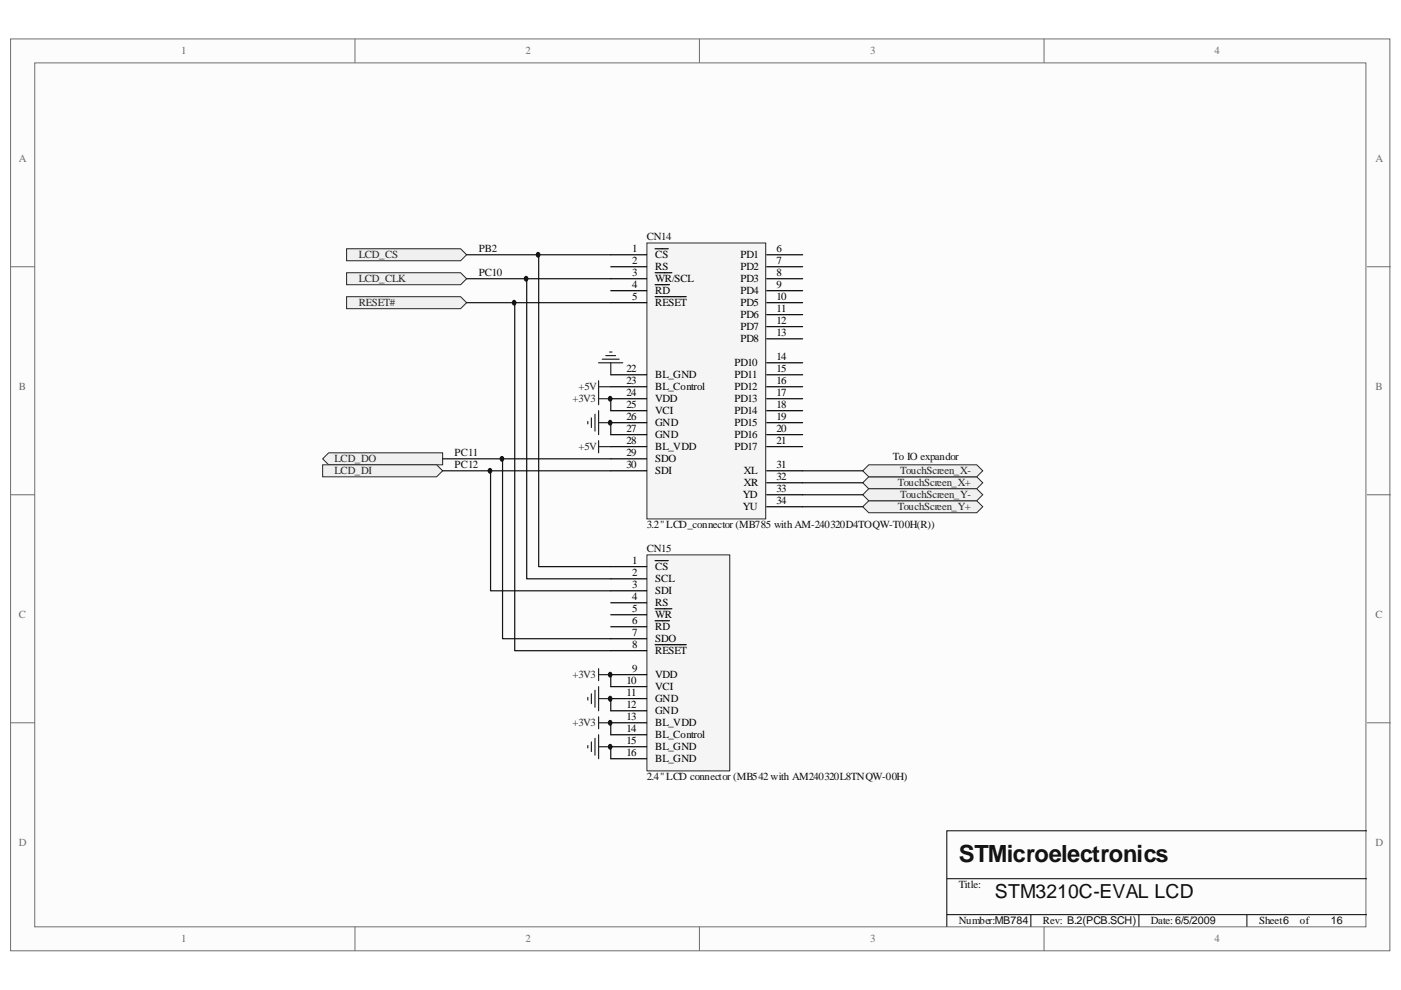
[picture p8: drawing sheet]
<svg xmlns="http://www.w3.org/2000/svg" width="297mm" height="210mm" viewBox="0 0 297 210" stroke-linecap="round" stroke-linejoin="round" font-family="sans-serif">
<path d="M2.3 8.3h292.4v193.3h-292.4z" fill="#fcfcfc"/>
<path d="M2.2 8.3h292.5v193.3h-292.5z" fill="none" stroke="#6e6e6e" stroke-width=".21"/>
<path d="M7.4 13.4h282.2v183.1h-282.2z" fill="#fcfcfc"/>
<g fill="none" stroke="#6e6e6e" stroke-width=".21">
<path d="M7.4 13.3h282.2v183.2h-282.2zM75.3 8.2v5.1M148.3 8.2v5.1M221.4 8.2v5.1M2.2 56.6h5.1M289.8 56.6h5.1M2.2 104.9h5.1M289.8 104.9h5.1M2.2 153.2h5.1M289.8 153.2h5.1M75.3 196.5v5.1M148.3 196.5v5.1"/>
<path d="M221.4 196.5v5.1"/>
</g>
<path d="M289.8 176.1h-89.1v20.4M200.7 186.3h89.1M200.7 193.9h89.1M218.6 193.9v2.6M241.5 193.9v2.6M264.4 193.9v2.6" fill="none" stroke="#000" stroke-width=".21"/>
<path d="M73.5 52.7h24.2l1.2 1.3-1.2 1.3h-24.2z" fill-rule="evenodd" fill="#f0f0f0"/>
<path d="M73.5 52.7h24.2l1.2 1.3-1.2 1.3h-24.2z" fill="none" stroke="#262626" stroke-width=".21"/>
<path d="M73.5 57.8h24.2l1.2 1.3-1.2 1.3h-24.2z" fill-rule="evenodd" fill="#f0f0f0"/>
<path d="M73.5 57.8h24.2l1.2 1.3-1.2 1.3h-24.2z" fill="none" stroke="#262626" stroke-width=".21"/>
<path d="M68.4 97.3l1.3-1.3h24.1v2.6h-24.1z" fill-rule="evenodd" fill="#f0f0f0"/>
<path d="M68.4 97.3l1.3-1.3h24.1v2.6h-24.1z" fill="none" stroke="#262626" stroke-width=".21"/>
<path d="M68.4 98.6h24.2l1.2 1.2-1.2 1.3h-24.2z" fill-rule="evenodd" fill="#f0f0f0"/>
<path d="M68.4 98.6h24.2l1.2 1.2-1.2 1.3h-24.2z" fill="none" stroke="#262626" stroke-width=".21"/>
<path d="M73.5 62.9h24.2l1.2 1.3-1.2 1.2h-24.2z" fill-rule="evenodd" fill="#f0f0f0"/>
<path d="M73.5 62.9h24.2l1.2 1.3-1.2 1.2h-24.2z" fill="none" stroke="#262626" stroke-width=".21"/>
<path d="M182.9 102.4l1.3-1.3h22.9l1.3 1.3-1.3 1.2h-22.9z" fill-rule="evenodd" fill="#f0f0f0"/>
<path d="M182.9 102.4l1.3-1.3h22.9l1.3 1.3-1.3 1.2h-22.9z" fill="none" stroke="#262626" stroke-width=".21"/>
<path d="M182.9 99.8l1.3-1.2h22.9l1.3 1.2-1.3 1.3h-22.9z" fill-rule="evenodd" fill="#f0f0f0"/>
<path d="M182.9 99.8l1.3-1.2h22.9l1.3 1.2-1.3 1.3h-22.9z" fill="none" stroke="#262626" stroke-width=".21"/>
<path d="M182.9 107.4l1.3-1.2h22.9l1.3 1.2-1.3 1.3h-22.9z" fill-rule="evenodd" fill="#f0f0f0"/>
<path d="M182.9 107.4l1.3-1.2h22.9l1.3 1.2-1.3 1.3h-22.9z" fill="none" stroke="#262626" stroke-width=".21"/>
<path d="M182.9 104.9l1.3-1.3h22.9l1.3 1.3-1.3 1.3h-22.9z" fill-rule="evenodd" fill="#f0f0f0"/>
<path d="M182.9 104.9l1.3-1.3h22.9l1.3 1.3-1.3 1.3h-22.9z" fill="none" stroke="#262626" stroke-width=".21"/>
<path d="M137.2 51.6h25.1v58.4h-25.1z" fill="#f5f5f5"/>
<path d="M137.2 51.5h25.1v58.5h-25.1z" fill="none" stroke="#262626" stroke-width=".21"/>
<g fill="none" stroke="#000" stroke-width=".25">
<path d="M129.5 54h7.6M129.5 56.6h7.6M129.5 59.1h7.6M138.9 52.7h2.8M138.9 57.8h3.5M162.6 54h7.6M162.6 56.6h7.6M162.6 59.1h7.6M129.5 61.6h7.6M129.5 64.2h7.6M129.5 79.5h7.6M138.9 60.4h3"/>
<path d="M138.9 62.9h6.6M162.6 61.6h7.6M162.6 64.2h7.6M162.6 79.5h7.6M162.6 66.7h7.6M162.6 69.3h7.6M162.6 71.8h7.6M162.6 76.9h7.6M129.5 84.5h7.6M129.5 87.1h7.6M129.5 89.6h7.6M129.5 92.2h7.6"/>
<path d="M129.5 94.7h7.6M129.5 82h7.6M129.5 97.3h7.6M129.5 99.8h7.6M162.6 84.5h7.6M162.6 87.1h7.6M162.6 89.6h7.6M162.6 92.2h7.6M162.6 94.7h7.6M162.6 82h7.6M162.6 99.8h7.6M162.6 102.4h7.6"/>
<path d="M162.6 104.9h7.6M162.6 107.4h7.6"/>
</g>
<path d="M137.2 117.7h17.5v45.7h-17.5z" fill="#f5f5f5"/>
<path d="M137.2 117.6h17.5v45.8h-17.5z" fill="none" stroke="#262626" stroke-width=".21"/>
<g fill="none" stroke="#000" stroke-width=".25">
<path d="M138.9 118.9h2.8M129.5 120.1h7.6M129.5 122.7h7.6M129.5 125.3h7.6M129.5 127.8h7.6M129.5 130.3h7.6M129.5 132.9h7.6M129.5 138h7.6M129.5 135.4h7.6M138.9 129.1h3.5M138.9 131.6h3M138.9 136.7h6.6"/>
<path d="M129.5 143h7.6M129.5 145.6h7.6M129.5 148.1h7.6M129.5 150.7h7.6M129.5 153.2h7.6M129.5 155.8h7.6M129.5 158.3h7.6M129.5 160.9h7.6"/>
</g>
<g fill="none" stroke="#262626" stroke-width=".25">
<path d="M126.9 76.9h5.1M127.7 76.2h3.6M128.4 75.4h2.1M129.2 74.6h.5M129.5 76.9v2.6M124.6 89.4v.5M125.4 88.6v2M126.1 87.8v3.6M126.9 80.7v5.1M126.9 87.1v5.1M126.9 93.4v2.6M126.9 94.7h2.6"/>
<path d="M126.9 84.5h2.6M126.9 82h2.6M126.9 89.6h2.6M124.6 147.9v.5M124.6 158.1v.5M125.4 147.1v2.1M125.4 157.3v2M126.1 146.3v3.6M126.1 156.5v3.6M126.9 141.8v2.5M126.9 145.6v5.1M126.9 152v2.5"/>
<path d="M126.9 155.8v5.1M126.9 143h2.6M126.9 148.1h2.6M126.9 153.2h2.6M126.9 158.3h2.6"/>
</g>
<g fill="none" stroke="#0e0e0e" stroke-width=".25">
<path d="M98.9 54h30.6M98.9 59.1h30.6M111.7 59.1v63.6h17.8M114.2 54v66.1h15.3M98.9 64.2h30.6M109.1 64.2v73.8h20.4M93.8 97.3h35.7M93.8 99.8h35.7M104 99.8v25.5h25.5M106.5 97.3v38.1h23M129.5 84.5v2.6M129.5 89.6v2.6"/>
<path d="M170.2 99.8h12.7M170.2 102.4h12.7M170.2 104.9h12.7M170.2 107.4h12.7M129.5 143v2.6M129.5 148.1v2.6M129.5 153.2v2.6M129.5 158.3v2.6"/>
</g>
<path d="M103.7 99.4a.45 .45 0 0 1 .6 .4 .45 .45 0 0 1-.6 .5 .6 .6 0 0 1 0-.9z" fill-rule="evenodd" fill="#0e0e0e"/>
<path d="M103.7 99.4a.45 .45 0 0 1 .6 .4 .45 .45 0 0 1-.6 .5 .6 .6 0 0 1 0-.9z" fill="none" stroke="#0e0e0e" stroke-width=".21"/>
<path d="M106.2 96.8a.45 .45 0 0 1 .6 .5 .45 .45 0 0 1-.6 .4 .6 .6 0 0 1 0-.9z" fill-rule="evenodd" fill="#0e0e0e"/>
<path d="M106.2 96.8a.45 .45 0 0 1 .6 .5 .45 .45 0 0 1-.6 .4 .6 .6 0 0 1 0-.9z" fill="none" stroke="#0e0e0e" stroke-width=".21"/>
<path d="M108.8 63.7a.45 .45 0 0 1 .6 .5 .45 .45 0 0 1-.6 .4 .6 .6 0 0 1 0-.9z" fill-rule="evenodd" fill="#0e0e0e"/>
<path d="M108.8 63.7a.45 .45 0 0 1 .6 .5 .45 .45 0 0 1-.6 .4 .6 .6 0 0 1 0-.9z" fill="none" stroke="#0e0e0e" stroke-width=".21"/>
<path d="M111.4 58.7a.46 .46 0 0 1 .5 .4 .46 .46 0 0 1-.5 .4 .61 .61 0 0 1 0-.8z" fill-rule="evenodd" fill="#0e0e0e"/>
<path d="M111.4 58.7a.46 .46 0 0 1 .5 .4 .46 .46 0 0 1-.5 .4 .61 .61 0 0 1 0-.8z" fill="none" stroke="#0e0e0e" stroke-width=".21"/>
<path d="M113.9 53.6a.46 .46 0 0 1 .6 .4 .46 .46 0 0 1-.6 .5 .61 .61 0 0 1 0-.9z" fill-rule="evenodd" fill="#0e0e0e"/>
<path d="M113.9 53.6a.46 .46 0 0 1 .6 .4 .46 .46 0 0 1-.6 .5 .61 .61 0 0 1 0-.9z" fill="none" stroke="#0e0e0e" stroke-width=".21"/>
<path d="M129.2 157.9a.46 .46 0 0 1 .5 .4 .46 .46 0 0 1-.5 .5 .61 .61 0 0 1 0-.9z" fill-rule="evenodd" fill="#0e0e0e"/>
<path d="M129.2 157.9a.46 .46 0 0 1 .5 .4 .46 .46 0 0 1-.5 .5 .61 .61 0 0 1 0-.9z" fill="none" stroke="#0e0e0e" stroke-width=".21"/>
<path d="M129.2 152.8a.45 .45 0 0 1 .5 .4 .45 .45 0 0 1-.5 .5 .6 .6 0 0 1 0-.9z" fill-rule="evenodd" fill="#0e0e0e"/>
<path d="M129.2 152.8a.45 .45 0 0 1 .5 .4 .45 .45 0 0 1-.5 .5 .6 .6 0 0 1 0-.9z" fill="none" stroke="#0e0e0e" stroke-width=".21"/>
<path d="M129.2 147.7a.47 .47 0 0 1 .5 .4 .47 .47 0 0 1-.5 .5 .64 .64 0 0 1 0-.9z" fill-rule="evenodd" fill="#0e0e0e"/>
<path d="M129.2 147.7a.47 .47 0 0 1 .5 .4 .47 .47 0 0 1-.5 .5 .64 .64 0 0 1 0-.9z" fill="none" stroke="#0e0e0e" stroke-width=".21"/>
<path d="M129.2 142.6a.45 .45 0 0 1 .5 .4 .45 .45 0 0 1-.5 .5 .6 .6 0 0 1 0-.9z" fill-rule="evenodd" fill="#0e0e0e"/>
<path d="M129.2 142.6a.45 .45 0 0 1 .5 .4 .45 .45 0 0 1-.5 .5 .6 .6 0 0 1 0-.9z" fill="none" stroke="#0e0e0e" stroke-width=".21"/>
<path d="M129.2 89.2a.45 .45 0 0 1 .5 .4 .45 .45 0 0 1-.5 .5 .6 .6 0 0 1 0-.9z" fill-rule="evenodd" fill="#0e0e0e"/>
<path d="M129.2 89.2a.45 .45 0 0 1 .5 .4 .45 .45 0 0 1-.5 .5 .6 .6 0 0 1 0-.9z" fill="none" stroke="#0e0e0e" stroke-width=".21"/>
<path d="M129.2 84.1a.46 .46 0 0 1 .5 .4 .46 .46 0 0 1-.5 .5 .61 .61 0 0 1 0-.9z" fill-rule="evenodd" fill="#0e0e0e"/>
<path d="M129.2 84.1a.46 .46 0 0 1 .5 .4 .46 .46 0 0 1-.5 .5 .61 .61 0 0 1 0-.9z" fill="none" stroke="#0e0e0e" stroke-width=".21"/>
<text font-size="5" fill="#0e0e0e" x="203.3" y="182.7">STMicroelectronics</text>
<text font-size="4.1" fill="#0e0e0e" x="210.9" y="190.5">STM3210C-EVAL LCD</text>
<g font-size="2.3" fill="#706f64">
<text x="38.4" y="11.5">1</text>
<text x="111.4" y="11.5">2</text>
<text x="184.5" y="11.5">3</text>
<text x="257.5" y="11.5">4</text>
<text x="4" y="34.4">A</text>
<text x="291.6" y="34.4">A</text>
<text x="4" y="82.7">B</text>
<text x="291.6" y="82.7">B</text>
<text x="4" y="131.1">C</text>
<text x="291.6" y="131.1">C</text>
<text x="4" y="179.4">D</text>
<text x="291.6" y="179.4">D</text>
<text x="38.4" y="199.8">1</text>
<text x="111.4" y="199.8">2</text>
<text x="184.5" y="199.8">3</text>
<text x="257.5" y="199.8">4</text>
</g>
<g font-size="2.3" fill="#0e0e0e">
<text x="101.5" y="53.5">PB2</text>
<text x="137.1" y="50.9">CN14</text>
<text x="101.5" y="58.6">PC10</text>
<text x="96.4" y="96.7">PC11</text>
<text x="96.4" y="99.3">PC12</text>
<text x="189.3" y="97.5">To IO expandor</text>
<text x="137.1" y="112">3.2&quot; LCD_connector (MB785 with AM-240320D4TOQW-T00H(R))</text>
<text x="137.1" y="117.1">CN15</text>
<text x="137.1" y="165.4">2.4&quot; LCD connector (MB542 with AM240320L8TNQW-00H)</text>
<text x="203.3" y="188.3">Title:</text>
<text x="203.3" y="196">Number:MB784</text>
<text x="221.1" y="196">Rev: B.2(PCB.SCH)</text>
<text x="244" y="196">Date:6/5/2009</text>
<text x="267" y="196">Sheet6</text>
<text x="275.6" y="196">of</text>
<text x="282.2" y="196">16</text>
</g>
<g font-size="2.3">
<text x="134.1" y="53.5">1</text>
<text x="164.6" y="53.5">6</text>
<text x="134.1" y="56">2</text>
<text x="134.1" y="58.6">3</text>
<text x="138.9" y="54.7">CS</text>
<text x="138.9" y="57.3">RS</text>
<text x="138.9" y="59.9">WR/SCL</text>
<text x="157" y="54.7">PD1</text>
<text x="157" y="57.3">PD2</text>
<text x="157" y="59.9">PD3</text>
<text x="164.6" y="56">7</text>
<text x="164.6" y="58.6">8</text>
<text x="134.1" y="61.1">4</text>
<text x="134.1" y="63.7">5</text>
<text x="138.9" y="62.4">RD</text>
<text x="138.9" y="64.9">RESET</text>
<text x="157" y="62.4">PD4</text>
<text x="157" y="64.9">PD5</text>
<text x="164.6" y="61.1">9</text>
<text x="164.6" y="63.7">10</text>
<text x="157" y="67.5">PD6</text>
<text x="157" y="70">PD7</text>
<text x="164.6" y="66.2">11</text>
<text x="164.6" y="68.7">12</text>
<text x="164.6" y="71.3">13</text>
<text x="155.7" y="77.6">PD10</text>
<text x="157" y="72.6">PD8</text>
<text x="164.6" y="76.4">14</text>
<text x="132.8" y="84">24</text>
<text x="132.8" y="81.4">23</text>
<text x="132.8" y="78.9">22</text>
<text x="138.9" y="82.7">BL_Control</text>
<text x="138.9" y="80.2">BL_GND</text>
<text x="155.7" y="80.2">PD11</text>
<text x="155.7" y="82.7">PD12</text>
<text x="164.6" y="78.9">15</text>
<text x="164.6" y="81.4">16</text>
<text x="164.6" y="84">17</text>
<text x="132.8" y="86.6">25</text>
<text x="132.8" y="89.1">26</text>
<text x="138.9" y="85.3">VDD</text>
<text x="138.9" y="87.8">VCI</text>
<text x="155.7" y="85.3">PD13</text>
<text x="155.7" y="87.8">PD14</text>
<text x="164.6" y="86.6">18</text>
<text x="164.6" y="89.1">19</text>
<text x="132.8" y="91.7">27</text>
<text x="132.8" y="94.2">28</text>
<text x="138.9" y="90.4">GND</text>
<text x="138.9" y="92.9">GND</text>
<text x="138.9" y="95.5">BL_VDD</text>
<text x="155.7" y="90.4">PD15</text>
<text x="155.7" y="92.9">PD16</text>
<text x="155.7" y="95.5">PD17</text>
<text x="164.6" y="91.7">20</text>
<text x="164.6" y="94.2">21</text>
<text x="132.8" y="96.7">29</text>
<text x="132.8" y="99.3">30</text>
<text x="138.9" y="98">SDO</text>
<text x="138.9" y="100.5">SDI</text>
<text x="157.7" y="100.5">XL</text>
<text x="164.6" y="99.3">31</text>
<text x="164.6" y="101.8">32</text>
<text x="157.5" y="105.6">YD</text>
<text x="157.7" y="103.1">XR</text>
<text x="164.6" y="104.4">33</text>
<text x="164.6" y="106.9">34</text>
<text x="157.5" y="108.2">YU</text>
<text x="134.1" y="119.6">1</text>
<text x="134.1" y="122.2">2</text>
<text x="134.1" y="124.7">3</text>
<text x="138.9" y="120.9">CS</text>
<text x="138.9" y="123.4">SCL</text>
<text x="138.9" y="126">SDI</text>
<text x="134.1" y="127.3">4</text>
<text x="134.1" y="129.8">5</text>
<text x="138.9" y="128.5">RS</text>
<text x="138.9" y="131.1">WR</text>
<text x="134.1" y="132.3">6</text>
<text x="134.1" y="137.5">8</text>
<text x="134.1" y="134.9">7</text>
<text x="138.9" y="133.6">RD</text>
<text x="138.9" y="136.1">SDO</text>
<text x="134.1" y="142.5">9</text>
<text x="138.9" y="138.7">RESET</text>
<text x="138.9" y="143.8">VDD</text>
<text x="132.8" y="145.1">10</text>
<text x="132.8" y="147.6">11</text>
<text x="138.9" y="146.3">VCI</text>
<text x="138.9" y="148.9">GND</text>
<text x="132.8" y="150.2">12</text>
<text x="132.8" y="152.7">13</text>
<text x="132.8" y="155.2">14</text>
<text x="138.9" y="151.4">GND</text>
<text x="138.9" y="154">BL_VDD</text>
<text x="132.8" y="157.8">15</text>
<text x="132.8" y="160.3">16</text>
<text x="138.9" y="156.5">BL_Control</text>
<text x="138.9" y="159">BL_GND</text>
<text x="138.9" y="161.6">BL_GND</text>
</g>
<g font-size="2.3" fill="#262626">
<text x="76.1" y="54.7">LCD_CS</text>
<text x="76.1" y="59.9">LCD_CLK</text>
<text x="76.1" y="64.9">RESET#</text>
<text x="122.6" y="82.7">+5V</text>
<text x="121.4" y="85.3">+3V3</text>
<text x="122.6" y="95.5">+5V</text>
<text x="70.9" y="98">LCD_DO</text>
<text x="70.9" y="100.5">LCD_DI</text>
<text x="190.8" y="100.5">TouchScreen_X-</text>
<text x="190.3" y="103.1">TouchScreen_X+</text>
<text x="190.8" y="105.6">TouchScreen_Y-</text>
<text x="190.3" y="108.2">TouchScreen_Y+</text>
<text x="121.4" y="143.8">+3V3</text>
<text x="121.4" y="154">+3V3</text>
</g>
</svg>
